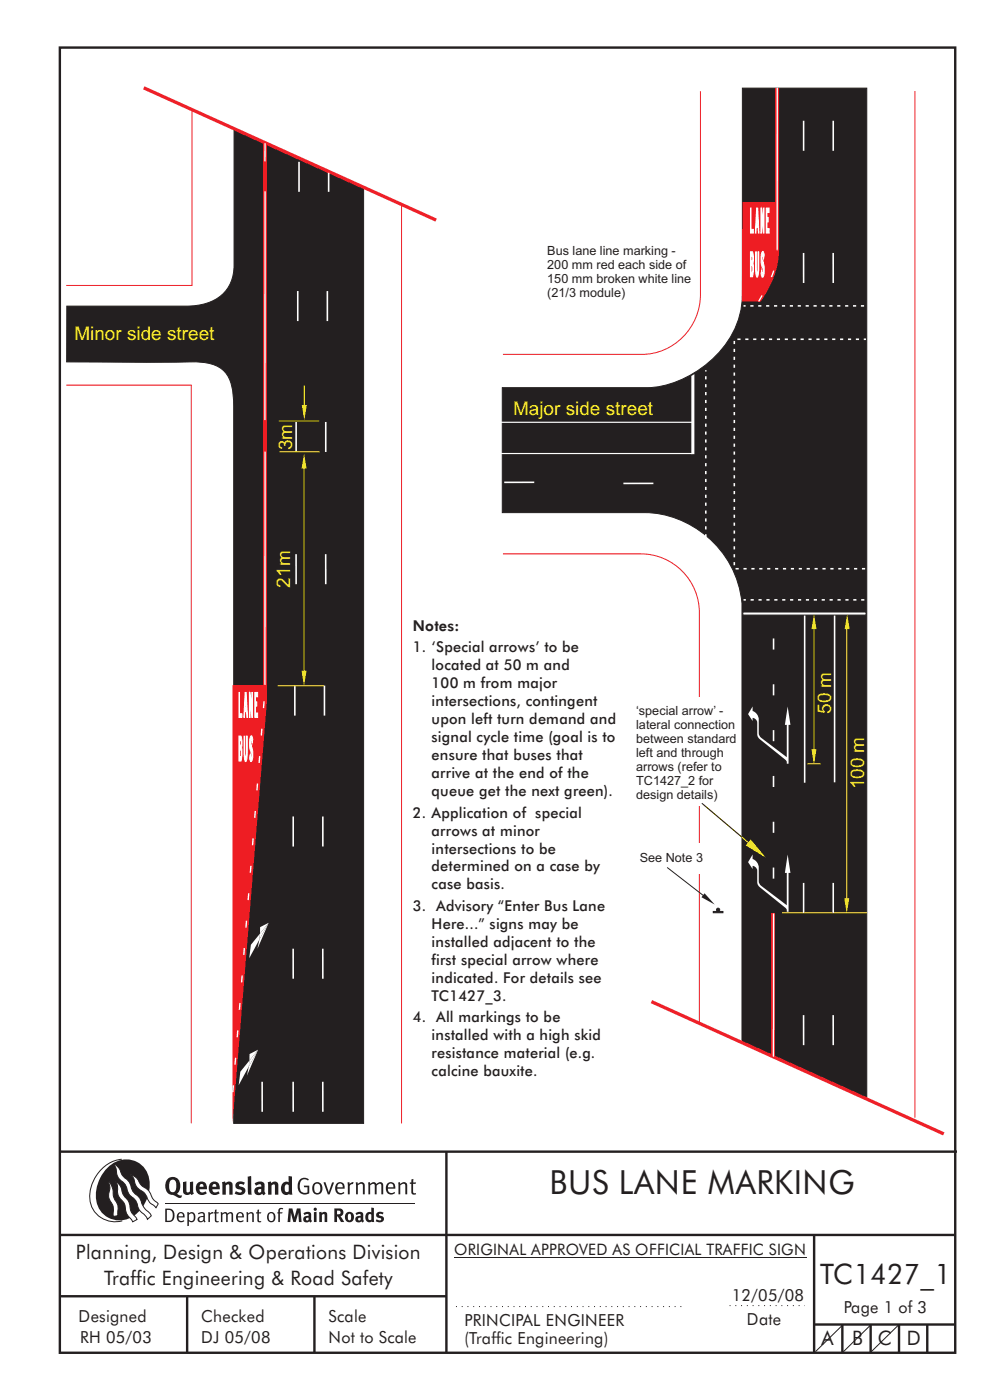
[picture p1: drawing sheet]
<svg xmlns="http://www.w3.org/2000/svg" width="210mm" height="297mm" viewBox="0 0 210 297" stroke-linecap="round" stroke-linejoin="round" font-family="sans-serif">
<g fill="none" stroke="#231f20" stroke-width=".51">
<path d="M12.7 10.1h189.9v276.9h-189.9zM12.7 244.3h190.3M94.7 244.2v42.8M12.7 262h190M12.7 275h82M39.7 275v12M66.7 275v12M172.7 262v25M172.7 281h30M178.7 281v6M184.7 281v6M190.7 281v6"/>
<path d="M196.7 281v6"/>
</g>
<path d="M96.7 277.2h48.5M154.8 277h15.9" fill="none" stroke="#231f20" stroke-width=".21" stroke-dasharray=".2 1" stroke-linecap="butt"/>
<path d="M96.3 266.7h74.7" fill="none" stroke="#231f20" stroke-width=".21"/>
<g fill="#231f20">
<path d="M63.7 250.2a1.43 1.43 0 0 1 1.8 0l-.2 .2a1.03 1.03 0 0 0-1.2-.1 1.03 1.03 0 0 0-.5 1 1.27 1.27 0 0 0 1.3 1.8l.3-.2v-1h-.7l-.1-.4h1.2v1.6a1.63 1.63 0 0 1-2 0 1.63 1.63 0 0 1-.4-1.9z" fill-rule="evenodd"/>
<path d="M66.6 251a1.41 1.41 0 0 0 .7 2.4 1.37 1.37 0 0 0 .8-2.2l-.3-.3a1.12 1.12 0 0 0-1.2 .1zM66.9 251.2a.74 .74 0 0 1 .9 .1 .74 .74 0 0 1 .1 .9 .67 .67 0 0 1-.5 .9 .67 .67 0 0 1-.7-.7v-.9z" fill-rule="evenodd"/>
<path d="M68.6 250.8h.4l.7 2.1 .7-2.1h.5l-1 2.6h-.4z" fill-rule="evenodd"/>
<path d="M71.4 251.1a1.35 1.35 0 0 0-.2 1.5 1.35 1.35 0 0 0 1.3 .8l.6-.3-.2-.3a.79 .79 0 0 1-.9 .2 .79 .79 0 0 1-.5-.8h1.6a1.03 1.03 0 0 0-.4-1.3 1.03 1.03 0 0 0-1.3 .2zM71.7 251.3a.6 .6 0 0 1 .7-.1 .6 .6 0 0 1 .3 .7h-1.2z" fill-rule="evenodd"/>
<path d="M73.7 250.9l.4-.1 .1 .4 .4-.4h.4l-.1 .4a.54 .54 0 0 0-.7 .6v1.6h-.4z" fill-rule="evenodd"/>
<path d="M75.4 250.9l.4-.1 .1 .4a.78 .78 0 0 1 .8-.5 .78 .78 0 0 1 .7 .7v2h-.4v-2l-.1-.2-.3-.1-.7 .4v1.9h-.4z" fill-rule="evenodd"/>
<path d="M78 250.9l.4-.1 .1 .3 .2-.1a.68 .68 0 0 1 1.1 .2 .76 .76 0 0 1 .9-.4 .76 .76 0 0 1 .6 .6v2h-.4v-2.1a.44 .44 0 0 0-.8 0l-.2 .2v1.9h-.4v-2l-.3-.3-.7 .4v1.9h-.4z" fill-rule="evenodd"/>
<path d="M82.1 251.1a1.35 1.35 0 0 0-.2 1.5 1.35 1.35 0 0 0 1.4 .8l.5-.3-.1-.3a.79 .79 0 0 1-1 .2 .79 .79 0 0 1-.4-.8h1.6a1.03 1.03 0 0 0-.5-1.3 1.03 1.03 0 0 0-1.3 .2zM82.5 251.3a.6 .6 0 0 1 .7-.1 .6 .6 0 0 1 .3 .7h-1.2z" fill-rule="evenodd"/>
<path d="M84.4 250.9l.4-.1 .1 .4a.77 .77 0 0 1 .8-.5 .77 .77 0 0 1 .7 .7v2h-.4v-2l-.1-.2-.3-.1-.7 .4v1.9h-.4z" fill-rule="evenodd"/>
<path d="M87.3 250.2l.4-.1-.1 .7h.7l-.2 .3h-.5l.1 1.9 .5 .1 .1 .2a.63 .63 0 0 1-1.1-.4v-1.8h-.3v-.3h.3z" fill-rule="evenodd"/>
<path d="M38.8 250.8l.7-.2v1.8a.41 .41 0 0 0 .2 .6 .41 .41 0 0 0 .6-.3v-1.9l.7-.2v2.1l.1 .5-.5 .3-.2-.3a.91 .91 0 0 1-1.1 .3 .91 .91 0 0 1-.5-1z" fill-rule="evenodd"/>
<path d="M41.9 251a1.46 1.46 0 0 0-.1 2.1 1.46 1.46 0 0 0 2.1 0l-.3-.4a.7 .7 0 0 1-.8 .3 .7 .7 0 0 1-.5-.7h1.6a1.22 1.22 0 0 0-.5-1.5 1.22 1.22 0 0 0-1.5 .2zM42.5 251.2l.6 .1 .1 .5h-.9z" fill-rule="evenodd"/>
<path d="M44.6 251a1.46 1.46 0 0 0 0 2.1 1.46 1.46 0 0 0 2 0l-.3-.4a.69 .69 0 0 1-.8 .3 .69 .69 0 0 1-.4-.7h1.5a1.22 1.22 0 0 0-.5-1.5 1.22 1.22 0 0 0-1.5 .2zM45.2 251.2l.6 .1 .1 .5h-.8z" fill-rule="evenodd"/>
<path d="M47.1 250.8l.6-.2 .1 .4a.85 .85 0 0 1 .9-.3 .85 .85 0 0 1 .6 .7v2h-.7v-2l-.2-.2-.5 .3v1.9h-.7z" fill-rule="evenodd"/>
<path d="M50.2 250.9a1.71 1.71 0 0 1 1.7 0l-.2 .5-.9-.2-.1 .2 .1 .2a1.03 1.03 0 0 1 1.2 1.3 1.62 1.62 0 0 1-2.2 .3l.2-.5 .3 .1a.64 .64 0 0 0 1-.1 .78 .78 0 0 0-.9-.5l-.5-.5 .1-.5z" fill-rule="evenodd"/>
<path d="M54 251l.3 .5 .3-.1a.55 .55 0 0 1 .8 0v.3a1.05 1.05 0 0 0-1.2 .4 1.05 1.05 0 0 0 0 1.2l.7 .2 .7-.3 .4 .4 .4-.5-.3-.3v-1.2a.91 .91 0 0 0-.4-.9 .91 .91 0 0 0-1 0zM54.9 252.3l.5-.1v.6a.38 .38 0 0 1-.6 .1 .38 .38 0 0 1 .1-.6z" fill-rule="evenodd"/>
<path d="M56.8 250.8l.6-.2 .1 .4a.85 .85 0 0 1 .9-.3 .85 .85 0 0 1 .6 .7v2h-.7v-2l-.2-.2-.5 .3v1.9h-.7z" fill-rule="evenodd"/>
<path d="M61.2 249.5v1.3a1.15 1.15 0 0 0-1.2 .1 1.15 1.15 0 0 0-.4 1.2 1.1 1.1 0 0 0 .5 1.2 1.1 1.1 0 0 0 1.2 0l.1 .1h.6l-.1-3.8zM60.6 251.3l.6 .1v1.3a.46 .46 0 0 1-.4 .2 .46 .46 0 0 1-.4-.4v-.8z" fill-rule="evenodd"/>
<path d="M52.5 249.6l.8-.1 .1 3.9h-.7v-.1z" fill-rule="evenodd"/>
</g>
<path d="M25.8 245.9a8 8 0 0 0-6.5 9.7 5.5 5.5 0 0 0 6.6 3.4M35.1 255.3h52.8" fill="none" stroke="#231f20" stroke-width=".21"/>
<path d="M22.4 248.1a5.2 5.2 0 0 1 6.3-1.8 5.2 5.2 0 0 1 3 5.8 7.3 7.3 0 0 1-6.1 6.8 5.1 5.1 0 0 1-5.2-6.1 8.8 8.8 0 0 1 2-4.7z" fill-rule="evenodd" fill="#231f20"/>
<path d="M27.7 249.2a2.78 2.78 0 0 1 2 1.9l.7 .7a3.2 3.2 0 0 1 1.9 2.4l1.3 1.2-.5 .8-.4-.4a3.5 3.5 0 0 1-1.8-2.3l-.9-.9a2.8 2.8 0 0 1-1.6-2.4zM24.1 246.9a3 3 0 0 1 1.7 2.2l.6 .7a3.3 3.3 0 0 1 1.6 2.6l.6 .8a3.1 3.1 0 0 1 1.6 2.3 5.4 5.4 0 0 0 1.7 2l.2 .4-.8 .8-.7-1.1a3.2 3.2 0 0 1-1.6-2.6l-.7-.8a3.2 3.2 0 0 1-1.6-2.6l-.8-.9a2.82 2.82 0 0 1-1.3-2.7zM24.6 250.6a3.5 3.5 0 0 1 1.5 2.7l.4 .6a3.3 3.3 0 0 1 1.2 2.8l.3 .6 1.1 1.4-.9 .5-.5-.7a3.2 3.2 0 0 1-1.2-2.8l-.5-.9a2.78 2.78 0 0 1-1-2.9zM23 250.6a4.5 4.5 0 0 1 1.1 3.3l.3 .6a2.74 2.74 0 0 1 .6 2.7v.7l-1 .2v-.8a3.1 3.1 0 0 0-.8-2.8 4.2 4.2 0 0 1 .1-2.6z" fill-rule="evenodd" fill="#fff" stroke="#231f20" stroke-width=".21"/>
<g fill="#231f20">
<path d="M35.6 250.1a2.12 2.12 0 0 0 .7 3.4h.4a2.48 2.48 0 0 0 1.7 .6l.2-.5h-.4l-.7-.3a2.18 2.18 0 0 0-.4-3.6h-.7zM36.2 250.4a.76 .76 0 0 1 .9 0 .76 .76 0 0 1 .3 .8v.4a1.04 1.04 0 0 1-.8 1.3h-.1a1.45 1.45 0 0 1-.6-1.9z" fill-rule="evenodd"/>
<path d="M35.4 256.7v2.3h.6a1.29 1.29 0 0 0 .3-2.2zM35.1 256.4h.5a1.45 1.45 0 0 1 1.4 1.3 1.45 1.45 0 0 1-1.1 1.5h-.8zM38.1 257.5l-.2 .5h.9a.5 .5 0 0 0-.1-.5 .5 .5 0 0 0-.6 0zM37.7 257.4a.85 .85 0 0 1 1.1-.1 .85 .85 0 0 1 .4 1h-1.3a.64 .64 0 0 0 .3 .7 .64 .64 0 0 0 .8-.2l.1 .2a1.05 1.05 0 0 1-1.4 0 1.05 1.05 0 0 1-.1-1.4zM40.1 257.7v1.1a.62 .62 0 0 0 .8 .1 .62 .62 0 0 0 .2-.8 .55 .55 0 0 0-.4-.7 .55 .55 0 0 0-.6 .3zM39.7 257.2l.3-.1 .1 .3a.86 .86 0 0 1 1.1-.1 .86 .86 0 0 1 .2 1.1 .8 .8 0 0 1-.4 .8 .8 .8 0 0 1-.9-.1v1h-.4zM42.4 258.4a.44 .44 0 0 0 .1 .7 .44 .44 0 0 0 .6-.4v-.5zM42 257.4l.3-.2a.71 .71 0 0 1 .8-.1 .71 .71 0 0 1 .4 .8v1l.1 .2-.2 .2-.2-.3a.69 .69 0 0 1-1.3 0 .69 .69 0 0 1 .8-1h.4a.45 .45 0 0 0-.2-.6 .45 .45 0 0 0-.6 .1l-.2 .1zM44.1 257.2l.4-.1v.4l.3-.3 .4-.1-.1 .4a.45 .45 0 0 0-.6 .5v1.2h-.3zM45.6 256.7l.3-.1v.6h.5l-.1 .2h-.4v1.5l.1 .1h.4v.2l-.2 .1a.48 .48 0 0 1-.6-.5v-1.4h-.3v-.2h.3zM46.8 257.2l.3-.1 .1 .3 .2-.1a.57 .57 0 0 1 .9 .2 .62 .62 0 0 1 .6-.4 .62 .62 0 0 1 .5 .6v1.5h-.3v-1.5l-.3-.3-.5 .3v1.5h-.3v-1.4a.34 .34 0 0 0-.3-.4 .34 .34 0 0 0-.4 .2l-.1 .1v1.5h-.3zM50.7 257.5l-.3 .5h1a.5 .5 0 0 0-.2-.5 .5 .5 0 0 0-.5 0zM50.3 257.4a.85 .85 0 0 1 1.1-.1 .85 .85 0 0 1 .3 1h-1.3a.64 .64 0 0 0 .4 .7 .64 .64 0 0 0 .8-.2l.1 .2a1.05 1.05 0 0 1-1.4 0 1.05 1.05 0 0 1-.1-1.4zM52.2 257.2l.4-.1v.4a.64 .64 0 0 1 .7-.4 .64 .64 0 0 1 .5 .6v1.5h-.3v-1.4a.4 .4 0 0 0-.2-.4 .4 .4 0 0 0-.5 .2l-.2 .1v1.5h-.3zM54.6 256.7l.4-.1-.1 .6h.5l-.1 .2h-.4v1.5l.1 .1h.4v.2l-.1 .1a.47 .47 0 0 1-.7-.5v-1.4h-.3v-.2h.3zM57.2 257.5l-.2 .3a.78 .78 0 0 0 .7 1.2 .98 .98 0 0 0-.2-1.6zM56.9 257.4a1 1 0 0 1 1.3 0 1 1 0 0 1 .2 1.3 .9 .9 0 0 1-1.1 .6 .9 .9 0 0 1-.7-1.1zM59.2 256.4l.4-.2 .5 .2-.1 .2-.3-.1-.3 .2v.5h.5l-.1 .2h-.4v1.8h-.4v-1.8h-.2v-.2h.2zM61.3 256.4l-.3 2.8h.6l.1-2 .5 2h.5l.6-2 .1 2h.6l-.3-2.8h-.7l-.5 1.9-.5-1.9zM64.4 257.4l.2 .4a.45 .45 0 0 1 .5-.3 .45 .45 0 0 1 .4 .4 .76 .76 0 0 0-1.1 .4 .76 .76 0 0 0 .4 1h.6a.3 .3 0 0 1 .3-.2 .3 .3 0 0 1 .2 .3l.3-.4-.2-.2v-1a.85 .85 0 0 0-.5-.8 .85 .85 0 0 0-1 .3zM65 258.4l.5-.1-.2 .6-.4-.1zM66.6 257.2v2h.5v-2.1zM66.5 256.5a.35 .35 0 0 0 .7 0 .35 .35 0 0 0-.7 0zM67.7 257.2v2h.6v-1.5a.29 .29 0 0 1 .3-.2 .29 .29 0 0 1 .3 .4v1.3h.5v-1.5a.67 .67 0 0 0-.5-.6 .67 .67 0 0 0-.7 .2l-.1-.2zM70.9 256.4v2.8h.6v-1.2l.8 1.2h.7l-.8-1.2a.83 .83 0 0 0 .6-.9 .83 .83 0 0 0-.8-.7zM71.5 256.8a.48 .48 0 0 1 .7 .4 .48 .48 0 0 1-.7 .4zM73.4 257.4a1.05 1.05 0 0 0 0 1.5 1.05 1.05 0 0 0 1.5-.1 1.05 1.05 0 0 0-.1-1.4 1.05 1.05 0 0 0-1.4 0zM74 257.5h.1a.88 .88 0 0 1 0 1.4 .94 .94 0 0 1-.1-1.4zM75.4 257.4l.2 .4a.45 .45 0 0 1 .5-.3 .45 .45 0 0 1 .4 .4 .76 .76 0 0 0-1 .4 .76 .76 0 0 0 .4 1h.5a.3 .3 0 0 1 .3-.2 .3 .3 0 0 1 .2 .3l.3-.4-.1-.2v-1a.85 .85 0 0 0-.6-.8 .85 .85 0 0 0-.9 .3zM76.1 258.4l.4-.1-.1 .6-.4-.1zM78.8 256.2v1a1.05 1.05 0 0 0-1.2 .4 1.05 1.05 0 0 0 0 1.3 .81 .81 0 0 0 1.3 .2v.1h.5l-.1-2.9zM78.3 257.6l.5 .1v1l-.2 .1a.41 .41 0 0 1-.4-.1 .41 .41 0 0 1-.1-.5zM80 257.3a.7 .7 0 0 0-.1 .8 .7 .7 0 0 0 .8 .3 .29 .29 0 0 1 .1 .5 .29 .29 0 0 1-.5 0l-.4-.2-.2 .4a1.05 1.05 0 0 0 1.8-.5 1.16 1.16 0 0 0-1.1-.8 .41 .41 0 0 1 .3-.4 .41 .41 0 0 1 .5 .2l.2-.3-.2-.1a1.21 1.21 0 0 0-1.2 .1z" fill-rule="evenodd"/>
</g>
<path d="M49.7 27.4v28.9a8.1 8.1 0 0 1-7.4 8.4l-2.8 .2h-25.3l-.1 11.9h24.7a13.6 13.6 0 0 1 7.8 1.2 6.7 6.7 0 0 1 2.8 5.3l.2 2.8v152.2h27.5v-198.6zM62.2 229.5v6.4zM56 229.5l.1 6.4z" fill-rule="evenodd" fill="#231f20" stroke="#231f20" stroke-width=".21"/>
<path d="M49.3 145.4h7.3v3.4l-7.3 89.5z" fill-rule="evenodd" fill="#ee1d23"/>
<path d="M40.7 23.3v37.3h-26.6M85.2 43.4v194.9M14.1 81.7h26.5v156.6" fill="none" stroke="#ee2028" stroke-width=".21"/>
<g fill="#fff">
<path d="M49.4 230.2h.3l-.2 1.5h-.3zM49.8 224.4h.3l-.1 1.5h-.3zM50.3 218.6h.3l-.1 1.5-.3-.1zM50.8 212.8h.2l-.1 1.4h-.3zM51.2 206.9l.3 .1-.1 1.4h-.3zM51.7 201.1h.3l-.1 1.5h-.3zM52.1 195.3h.3l-.1 1.5h-.3zM52.6 189.5h.3l-.1 1.5-.3-.1zM53.1 183.7h.3l-.1 1.4h-.3zM53.5 177.8l.3 .1-.1 1.4h-.3zM54 172l.3 .1-.1 1.4h-.3zM54.5 166.2h.3l-.2 1.5h-.2zM54.9 160.4h.3l-.1 1.5-.3-.1zM55.4 154.6h.3l-.1 1.4h-.3zM55.9 148.8h.3l-.2 1.4h-.2z"/>
<path d="M68.7 145.4h.3v6.4h-.3zM62.4 145.4h.3v6.4h-.3zM68.3 173.2h.3v6.4h-.3zM62 173.2h.4v6.4h-.4zM62 201.3h.4v6.3h-.4zM68.3 201.3h.3v6.3h-.3zM62 229.5h.4v6.4h-.4zM68.3 229.5h.3v6.4h-.3zM55.4 229.5h.4v6.4h-.3z"/>
</g>
<g fill="#fff">
<path d="M54.7 222.7l-2.3 5.5 .4-2z"/>
<path d="M54.7 222.7l-1.9 3.5 .1-1.2z"/>
<path d="M52.9 223.6l1.8-.9-1.8 2.3z"/>
<path d="M57 195.8l-2 3.5 .2-1.2z"/>
<path d="M57 195.8l-2.4 5.5 .4-2z"/>
<path d="M55.2 196.7l1.8-.9-1.8 2.3z"/>
<path d="M52.9 225l-.1 1.2-2.2 4 .4-2.8z" fill-rule="evenodd"/>
<path d="M55.2 198.1l-.2 1.2-2.1 4 .3-2.9z" fill-rule="evenodd"/>
</g>
<path d="M30.5 18.6l62 28.1" fill="none" stroke="#ee2028" stroke-width=".71" stroke-linecap="butt"/>
<path d="M58.9 145.5h9.8" fill="none" stroke="#fff101" stroke-width=".21"/>
<g fill="#fff101">
<path d="M64 142.3h1l-.5 3.2z"/>
<path d="M64.5 96.2l.5 3.2h-1z"/>
</g>
<path d="M64.5 99.4v43.1" fill="none" stroke="#fff101" stroke-width=".21"/>
<path d="M69.3 61.7h.3v6.4h-.3zM63 61.7h.3v6.4h-.3zM68.9 89.5h.4v6.4h-.4zM62.6 89.5h.4v6.4h-.4zM62.6 117.6h.4v6.3h-.4zM68.9 117.6h.4v6.3h-.4zM69.5 36.6h.4v4.1h-.4zM63.3 34.3h.3v6.4h-.3z" fill="#fff"/>
<path d="M59.1 89.3h8.6M59.3 95.8h8.5" fill="none" stroke="#fff101" stroke-width=".21"/>
<path d="M64 85.9h1.1l-.6 3.2z" fill="#fff101"/>
<path d="M64.5 81.7v4.4" fill="none" stroke="#fff101" stroke-width=".21"/>
<path d="M56.1 30.4h.3v11.1h-.3z" fill="#fff"/>
<path d="M55.8 30.4h.8v114.9h-.8z" fill-rule="evenodd" fill="#ee1d23"/>
<g fill="#fff">
<path d="M56.1 95.8h.3v49.5h-.3z"/>
<path d="M56.1 40.6h.3v48.5h-.3z"/>
<path d="M56.1 30.4h.3v3.8h-.3z"/>
</g>
<path d="M157.5 18.7h26.4v214.2l-26.5-12v-92.9a21.3 21.3 0 0 0-20.5-19.2h-30.4v-26.6h30.8a22.3 22.3 0 0 0 19.2-14.1l.9-3.7 .1-1.9z" fill-rule="evenodd" fill="#231f20" stroke="#231f20" stroke-width=".21"/>
<path d="M148.6 19.3v38.8a25.5 25.5 0 0 1-.8 8.7 12.6 12.6 0 0 1-11.6 8.4h-29.5M106.7 117.5h26.1a21.5 21.5 0 0 1 7.3 .7 12.5 12.5 0 0 1 8.3 11.8v87.1" fill="none" stroke="#ee2028" stroke-width=".21"/>
<path d="M176.9 130.1h.3v35.9h-.3zM170.5 130.1h.4v35.9h-.4z" fill="#fff"/>
<path d="M138.2 212.5l62 28" fill="none" stroke="#ee2028" stroke-width=".71" stroke-linecap="butt"/>
<path d="M194.1 19.3v217.8" fill="none" stroke="#ee2028" stroke-width=".21"/>
<path d="M159.6 181.3v.9a1.97 1.97 0 0 1 1.3 1.8v2.9l.4 .8 5.6 4.3v-6.8h-.4l.6-3.9 .6 3.9h-.4v8.2h-.4l-.1-.5-.2-.3-5.4-4.3a1.36 1.36 0 0 1-.6-1.2v-2.7l-.4-.5-.6-.2v.7l-.9-1.5z" fill-rule="evenodd" fill="#fff"/>
<path d="M163.9 193.8h.3v2.3h-.3zM163.9 184h.3v2.4h-.3zM163.9 174.3h.3v2.4h-.3zM163.9 164.6h.3v2.4h-.3zM163.9 154.9h.4v2.3h-.4zM163.9 145.2h.4v2.3h-.4zM163.9 135.5h.4v2.3h-.4z" fill="#fff"/>
<path d="M165.9 193.6h18" fill="none" stroke="#fff101" stroke-width=".21"/>
<path d="M157.6 129.8h26.1v.7h-26.1z" fill-rule="evenodd" fill="#fff" stroke="#231f20" stroke-width=".21"/>
<path d="M182.7 127.1h.6v.3h-.6zM181 127.1h.7v.3h-.7zM179.3 127.1h.7v.3h-.7zM177.6 127.1h.7v.3h-.7zM176 127.1h.6v.3h-.6zM174.3 127.1h.7v.3h-.7zM172.6 127.1h.7v.3h-.7zM170.9 127.1h.7v.3h-.7zM169.3 127.1h.6v.3h-.6zM167.6 127.1h.7v.3h-.7zM165.9 127.1h.7v.3h-.7zM164.2 127.1h.7v.3h-.7zM162.6 127.1h.6v.3h-.6zM160.9 127.1h.7v.3h-.7zM159.2 127.1h.7v.3h-.7zM157.7 127.1h.5v.3h-.5zM182.8 120.5h.7v.3h-.7zM181.2 120.5h.6v.3h-.6zM179.5 120.5h.7v.3h-.7zM177.8 120.5h.7v.3h-.7zM176.1 120.5h.7v.3h-.7zM174.5 120.5h.6v.3h-.6zM172.8 120.5h.7v.3h-.7zM171.1 120.5h.7v.3h-.7zM169.4 120.5h.7v.3h-.7zM167.8 120.5h.6v.3h-.6zM166.1 120.5h.7v.3h-.7zM164.4 120.5h.7v.3h-.7zM162.7 120.5h.7v.3h-.7zM161.1 120.5h.6v.3h-.6zM159.4 120.5h.7v.3h-.7zM157.7 120.5h.7v.3h-.7zM156 120.5h.7v.3h-.7zM155.6 119.2h.3v.7h-.3zM155.6 117.6h.3v.6h-.3zM155.6 115.9h.3v.7h-.3zM155.6 114.2h.3v.7h-.3zM155.6 112.5h.3v.7h-.3zM155.6 110.9h.3v.6h-.3zM155.6 109.2h.3v.7h-.3zM155.6 107.5h.3v.7h-.3zM155.6 105.8h.3v.7h-.3zM155.6 104.2h.3v.6h-.3zM155.6 102.5h.3v.7h-.3zM155.6 100.8h.3v.7h-.3zM155.6 99.1h.3v.7h-.3zM155.6 97.5h.3v.6h-.3zM155.6 95.8h.3v.7h-.3zM155.6 94.1h.3v.7h-.3zM155.6 92.4h.3v.7h-.3zM155.6 90.8h.3v.6h-.3zM155.6 89.1h.3v.7h-.3zM155.6 87.4h.3v.7h-.3zM155.6 85.7h.3v.7h-.3zM155.6 84.1h.3v.6h-.3zM155.6 82.4h.3v.7h-.3zM155.6 80.7h.3v.7h-.3zM155.6 79h.3v.7h-.3zM155.6 77.4h.3v.6h-.3zM155.6 75.7h.3v.6h-.3zM155.6 74h.3v.7h-.3zM155.6 72.3h.3v.7h-.3zM156.4 71.8h.7v.3h-.7zM158.1 71.8h.7v.3h-.7zM159.8 71.8h.6v.3h-.6zM161.4 71.8h.7v.3h-.7zM163.1 71.8h.7v.3h-.7zM164.8 71.8h.7v.3h-.7zM166.5 71.8h.6v.3h-.6zM168.1 71.8h.7v.3h-.7zM169.8 71.8h.7v.3h-.7zM171.5 71.8h.7v.3h-.7zM173.2 71.8h.6v.3h-.6zM174.8 71.8h.7v.3h-.7zM176.5 71.8h.7v.3h-.7zM178.2 71.8h.7v.3h-.7zM179.9 71.8h.6v.3h-.6zM181.5 71.8h.7v.3h-.7zM183.2 71.8h.5v.3h-.5zM182.6 64.7h.7v.4h-.7zM180.9 64.7h.7v.4h-.7zM179.3 64.7h.6v.4h-.6zM177.6 64.7h.7v.4h-.7zM175.9 64.7h.7v.4h-.7zM174.2 64.7h.7v.4h-.7zM172.6 64.7h.6v.4h-.6zM170.9 64.7h.7v.4h-.7zM169.2 64.7h.7v.4h-.7zM167.5 64.7h.7v.4h-.7zM165.9 64.7h.6v.4h-.6zM164.2 64.7h.7v.4h-.7zM162.5 64.7h.7v.4h-.7zM160.8 64.7h.7v.4h-.7zM159.2 64.7h.6v.4h-.6zM157.7 64.7h.5v.4h-.5zM149.5 113.3h.4v.7h-.4zM149.5 111.7h.4v.6h-.4zM149.5 110h.4v.6h-.4zM149.5 108.3h.4v.7h-.4zM149.5 106.6h.4v.7h-.4zM149.5 105h.4v.6h-.4zM149.5 103.3h.4v.6h-.4zM149.5 101.6h.4v.7h-.4zM149.5 99.9h.4v.7h-.4zM149.5 98.2h.4v.7h-.4zM149.5 96.6h.4v.6h-.4zM149.5 94.9h.4v.7h-.4zM149.5 93.2h.4v.7h-.4zM149.5 91.5h.4v.7h-.4zM149.5 89.9h.4v.6h-.4zM149.5 88.2h.4v.7h-.4zM149.5 86.5h.4v.7h-.4zM149.5 84.8h.4v.7h-.4zM149.5 83.2h.4v.6h-.4zM149.5 81.5h.4v.7h-.4zM149.5 79.8h.4v.7h-.4zM149.5 78.5h.4v.3h-.4z" fill="#fff"/>
<path d="M146.6 79.8l.7-.4v16.9h-.7z" fill-rule="evenodd" fill="#fff"/>
<path d="M106 89.6h40.9M106 96.2h40.9" fill="none" stroke="#fff" stroke-width=".25"/>
<g fill="#fff">
<path d="M164.7 21.9h.3v9h-.3z"/>
<path d="M164.7 18.7h.3v11.1h-.3z"/>
<path d="M132.2 102.4h6.4v.3h-6.4zM107 102.2h6.3v.3h-6.3z"/>
</g>
<path d="M164.4 18.7h.9v34.1a18.8 18.8 0 0 1-4 11.2h-3.9l.1-21.1h6.9z" fill-rule="evenodd" fill="#ee1d23"/>
<path d="M161.5 62.6l.3 .2-.7 1.2-.3-.1zM164 57.4l.3 .1-.5 1.3-.3-.1zM164.7 52.9h.3v.2h-.3z" fill="#fff"/>
<path d="M149.5 189.5l2.1 2.4-2.8-1.6z" fill="#231f20"/>
<path d="M141.5 184l7.8 6" fill="none" stroke="#231f20" stroke-width=".21"/>
<g fill="#fff">
<path d="M176.6 187.3h.3v6.4h-.3zM170.3 187.3h.3v6.4h-.3zM170.3 215.4h.3v6.3h-.3zM176.6 215.4h.3v6.3h-.3z"/>
<path d="M176.6 25.6h.3v6.4h-.3zM170.3 25.6h.3v6.4h-.3zM170.3 53.7h.3v6.3h-.3zM176.6 53.7h.3v6.3h-.3z"/>
</g>
<path d="M163.7 193.7h.8v30.5h-.8z" fill-rule="evenodd" fill="#ee1d23"/>
<g fill="#fff">
<path d="M146.3 147.8h4.2v23h-4.2z" fill-rule="evenodd"/>
<path d="M146.3 179h4.2v6.4h-4.2z" fill-rule="evenodd"/>
</g>
<g fill="#fff">
<path d="M163.9 193.8h.3v30.4h-.3z"/>
<path d="M164.7 18.6h.3v34.3h-.3z"/>
</g>
<path d="M178.9 281l-5.9 5.7M184.8 281l-5.9 5.8" fill="none" stroke="#231f20" stroke-width=".21"/>
<path d="M159.6 149.9v.9a1.97 1.97 0 0 1 1.3 1.8v2.9l.4 .8 5.6 4.3v-6.8h-.4l.6-3.9 .6 3.9h-.4v8.2h-.4l-.1-.5-.2-.3-5.4-4.3a1.36 1.36 0 0 1-.6-1.2v-2.7l-.4-.5-.6-.2v.7l-.9-1.5z" fill-rule="evenodd" fill="#fff"/>
<g fill="#fff101">
<path d="M179.7 130.3l.5 3.2h-1z"/>
<path d="M179.1 190.6h1l-.5 3.2z"/>
</g>
<path d="M179.6 132.9v57.9" fill="none" stroke="#fff101" stroke-width=".21"/>
<g fill="#fff101">
<path d="M172.7 130.3l.5 3.2h-1.1z"/>
<path d="M172.1 159h1.1l-.5 3.1z"/>
</g>
<path d="M172.7 132.9v28.5M149.2 170.7l9.8 8.2M171.2 162h2.9" fill="none" stroke="#fff101" stroke-width=".21"/>
<path d="M148.9 170.4l8.5 7.2M190.7 281l-5.9 5.8" fill="none" stroke="#231f20" stroke-width=".21"/>
<g fill="#231f20" stroke="#231f20" stroke-width=".21">
<path d="M151.3 193.4h2.1v.2h-2.1z" fill-rule="evenodd"/>
<circle cx="152.3" cy="193" r=".34"/>
</g>
<path d="M159.2 178.3l2.7 3.2-3.6-2.2z" fill-rule="evenodd" fill="#fff101" stroke="#fff101" stroke-width=".21"/>
<text font-size="7.1" fill="#231f20" x="116.5" y="253.2">BUS LANE MARKING</text>
<text font-size="6" fill="#231f20" x="173.9" y="272.5">TC1427_1</text>
<g font-size="5.3" fill="#fff">
<text x="159.2" y="49.4">LANE</text>
<text x="159.2" y="58.7">BUS</text>
<text x="50.7" y="152.2">LANE</text>
<text x="50.7" y="161.5">BUS</text>
</g>
<g font-size="4.2" fill="#231f20">
<text x="16.1" y="267">Planning, Design &amp; Operations Division</text>
<text x="22.1" y="272.6">Traffic Engineering &amp; Road Safety</text>
<text x="174.3" y="285.4">A</text>
<text x="180.8" y="285.4">B</text>
<text x="186.2" y="285.4">C</text>
<text x="192.4" y="285.4">D</text>
</g>
<g font-size="4" fill="#fff101">
<text x="15.8" y="72.2">Minor side street</text>
<text x="108.8" y="88.1">Major side street</text>
</g>
<g font-size="4" fill="#f7e726">
<text x="62" y="95.6" transform="rotate(-90 62 95.6)">3m</text>
<text x="61.5" y="124.6" transform="rotate(-90 61.5 124.6)">21m</text>
<text x="176.3" y="151.5" transform="rotate(-90 176.3 151.5)">50 m</text>
<text x="183.3" y="167.5" transform="rotate(-90 183.3 167.5)">100 m</text>
</g>
<g font-size="3.5" fill="#231f20">
<text x="155.2" y="276">12/05/08</text>
<text x="16.7" y="280.4">Designed</text>
<text x="42.7" y="280.4">Checked</text>
<text x="69.7" y="280.4">Scale</text>
<text x="98.5" y="281.3">PRINCIPAL ENGINEER</text>
<text x="158.5" y="281">Date</text>
<text x="179" y="278.6">Page 1 of 3</text>
<text x="17" y="284.8">RH 05/03</text>
<text x="42.7" y="284.8">DJ 05/08</text>
<text x="69.7" y="285">Not to Scale</text>
<text x="98.5" y="285.1">(Traffic Engineering)</text>
</g>
<text font-size="3.4" fill="#231f20" x="96.3" y="266.3">ORIGINAL APPROVED AS OFFICIAL TRAFFIC SIGN</text>
<g font-size="3.2" fill="#231f20">
<text x="87.6" y="133.9">Notes:</text>
<text x="87.6" y="138.4">1. ‘Special arrows’ to be</text>
<text x="91.6" y="142.2">located at 50 m and</text>
<text x="91.6" y="146">100 m from major</text>
<text x="91.6" y="149.8">intersections, contingent</text>
<text x="91.6" y="153.7">upon left turn demand and</text>
<text x="91.6" y="157.5">signal cycle time (goal is to</text>
<text x="91.6" y="161.3">ensure that buses that</text>
<text x="91.6" y="165.1">arrive at the end of the</text>
<text x="87.6" y="173.5">2. Application of special</text>
<text x="91.6" y="168.9">queue get the next green).</text>
<text x="91.6" y="177.3">arrows at minor</text>
<text x="91.6" y="181.1">intersections to be</text>
<text x="91.6" y="184.9">determined on a case by</text>
<text x="91.6" y="188.7">case basis.</text>
<text x="87.6" y="193.2">3. Advisory “Enter Bus Lane</text>
<text x="91.6" y="197.1">Here...” signs may be</text>
<text x="91.6" y="200.9">installed adjacent to the</text>
<text x="91.6" y="204.7">first special arrow where</text>
<text x="91.6" y="208.5">indicated. For details see</text>
<text x="91.6" y="212.3">TC1427_3.</text>
<text x="87.6" y="216.9">4. All markings to be</text>
<text x="91.6" y="220.7">installed with a high skid</text>
<text x="91.6" y="224.5">resistance material (e.g.</text>
<text x="91.6" y="228.3">calcine bauxite.</text>
</g>
<g font-size="2.7" fill="#231f20">
<text x="116.1" y="57">200 mm red each side of</text>
<text x="116.1" y="54">Bus lane line marking -</text>
<text x="116.1" y="63">(21/3 module)</text>
<text x="116.1" y="60">150 mm broken white line</text>
<text x="134.9" y="154.6">lateral conn</text>
<text x="134.9" y="151.6">‘special ar</text>
<text x="147" y="151.6">row</text>
<text x="148.8" y="154.6">ection</text>
<text x="151.3" y="151.6">’ -</text>
<text x="134.9" y="160.6">left and th</text>
<text x="134.9" y="157.6">between stan</text>
<text x="146.7" y="160.6">ro</text>
<text x="149.1" y="160.6">u</text>
<text x="150.6" y="160.6">gh</text>
<text x="150.9" y="157.6">dard</text>
<text x="134.9" y="166.6">TC1427_2 f</text>
<text x="134.9" y="163.6">arrows (re</text>
<text x="147" y="163.6">fer</text>
<text x="149" y="166.6">or</text>
<text x="150.9" y="163.6">to</text>
<text x="134.9" y="169.6">design de</text>
<text x="146.6" y="169.6">ta</text>
<text x="148.8" y="169.6">ils</text>
<text x="151.3" y="169.6">)</text>
<text x="135.7" y="182.9">See Note</text>
<text x="147.6" y="182.9">3</text>
</g>
</svg>
